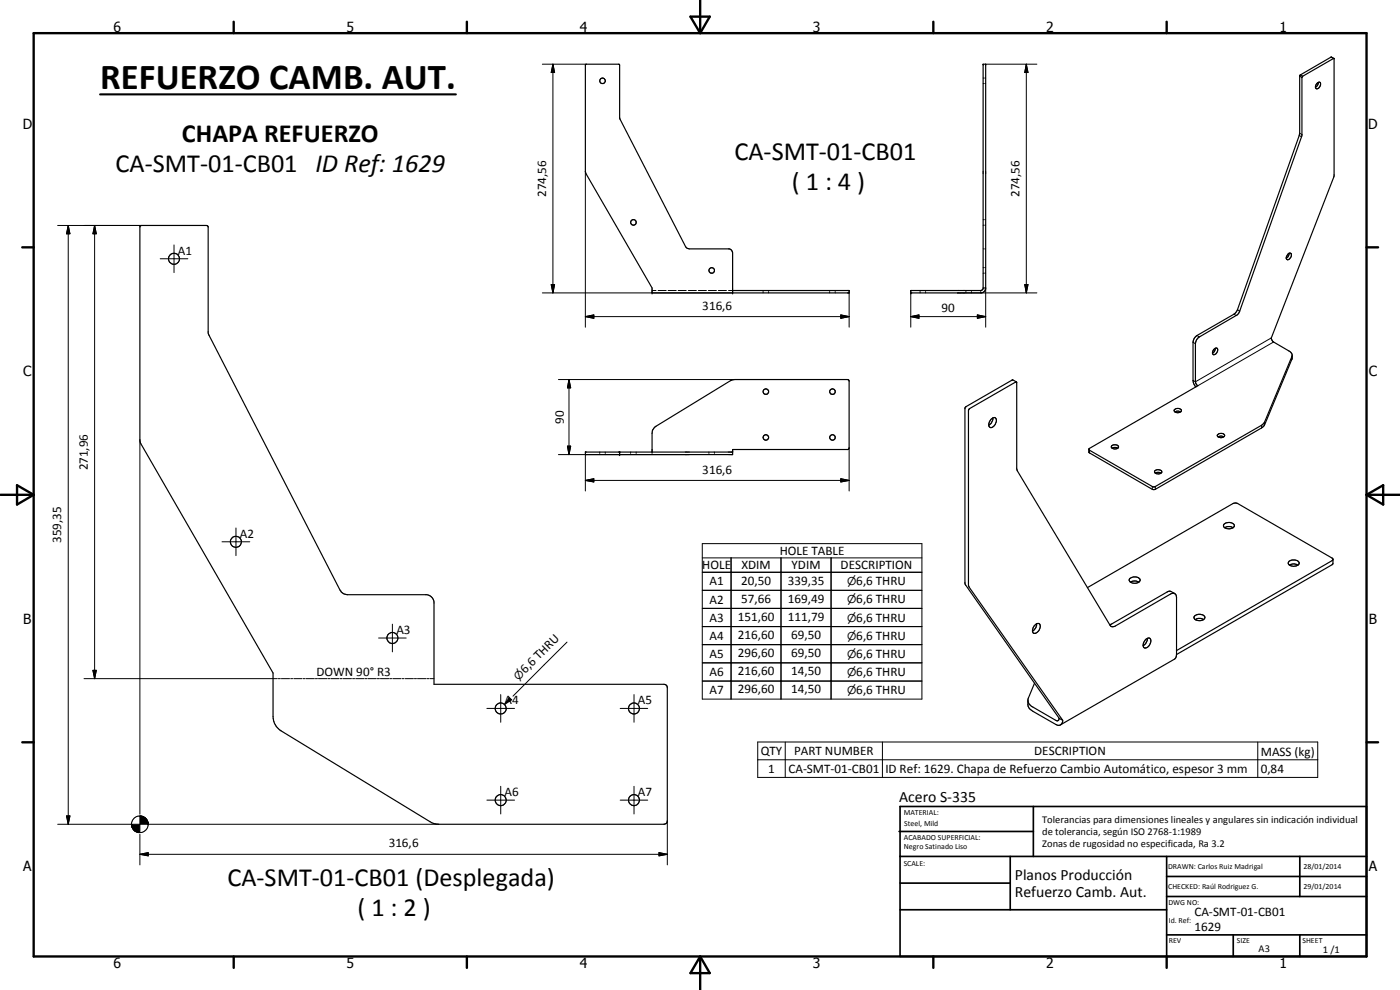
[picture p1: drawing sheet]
<svg xmlns="http://www.w3.org/2000/svg" width="420mm" height="297mm" viewBox="0 0 420 297" stroke-linecap="round" stroke-linejoin="round" font-family="sans-serif">
<g fill="none" stroke="#000" stroke-width=".35">
<path d="M295.1 19.3h.7v67.4l-.4 .8-.8 .4h-21.3v-.7h21l.8-.6zM400.3 17.5l-.9-.4-9.4 5.6-.1 17.9-18.6 52.6-1 1.1-11.1 6.4a2.63 2.63 0 0 0-1.2 2v11.4l.3 1.2 .6 .8M400.3 17.5l-9.6 5.7-.1 17.9-18.8 52.8-.5 .6-11.6 6.7-.8 1.2-.1 .7v11.5l.1 .5 .6 .6-32.7 19.1M400.3 17.5l.1 .1M400.4 17.6l-.1 35.4-18.8 48.4 .6 1.1 5 3 .6 .6 .1 .5M395.1 25.2l.8-.6a1.15 1.15 0 0 1-.3 1.9l-.5 .1-.3-.3zM395.6 24.7l-.2 .9-.6 .6M42.1 67.9l.3-.3h19.6l.4 .3 .1 32.2 39.6 77a2.61 2.61 0 0 0 2.2 1.3h23.8a2.52 2.52 0 0 1 2.1 2.2v24.7h69.1l.6 .2 .4 .8v40l-.2 .6-.8 .4-68.7-.1-1.5-.7-44.7-27.2a5.2 5.2 0 0 1-2.5-4.3v-13.1l-39.8-69.3zM386.5 76.3l.7-.4a1.11 1.11 0 0 1-.3 1.9l-.5 .1-.4-.3zM386.9 76l-.2 .8-.7 .7M219.9 87.2h34.9v.7h-59.1v-1.5l-19.9-34.5v-32.6h10.1l.1 16.3 19.9 38.6 .9 .5h12.1l.7 .5 .3 .7v12M295.1 86.4h.7"/>
<path d="M305 114.6l-1.3-.6-13.8 8-.3 .5v52.5l28.3 40.5M364.2 104.9l.5-.4a.6 .6 0 0 1 .8 .3 .6 .6 0 0 1-.2 .7 .85 .85 0 0 1-.5 .8 .85 .85 0 0 1-.9-.2zM364.7 104.5l-.2 .8-.6 .7M387.8 106.6l-8.3 20.1-.6 .7-32.3 18.6h-.7l-19.1-11.2M387.8 106.6l-.1 1.3-8.4 20-32.6 18.9h-.9l-18.8-10.9-.2-.3v-.8M186 135.6v.8M195.7 135.6v-5.6a2.34 2.34 0 0 1 1.2-2.1l23-13.9 34.4-.1 .5 .2v20.3l-.3 .5h-34.6v1.5h-44.2v-.8h44.2M297.4 125.9l.2-.3a.87 .87 0 0 1 1.3-.1 .87 .87 0 0 1 0 1.3 1.35 1.35 0 0 1-2 1.3 1.89 1.89 0 0 1 .5-2.2zM298 125.4l-.5 1.5-.8 .7M333.6 133.8a1.35 1.35 0 0 1 2.1 .3 1.2 1.2 0 0 1-1.1 .6 1.2 1.2 0 0 1-1.1-.8zM333.8 134.5a1.47 1.47 0 0 1 1.6 0M352.5 122.9a1.15 1.15 0 0 1 1.1-.4 1.15 1.15 0 0 1 .9 .9 1.26 1.26 0 0 1-2.1-.3z"/>
<path d="M352.6 123.6l.6-.2 1.1 .2M365.3 130.6a1.19 1.19 0 0 1 1.2-.6 1.19 1.19 0 0 1 1 .9 1.26 1.26 0 0 1-2.2-.3zM365.6 131.1l.6-.2 1.1 .2M346.6 141.3a1.38 1.38 0 0 1 2.1 .3 1.24 1.24 0 0 1-2.2-.2zM346.7 142l.6-.3 1.1 .3M367.4 157.2a1.81 1.81 0 0 1 3 .7 2.04 2.04 0 0 1-3.2 0zM367.6 158.3a2.38 2.38 0 0 1 2.5 0M326.3 176.3l43.7-25.2 .7-.2 .8 .2 28.5 16.5v1.4l-.3 .5-46.6 26.9M339.2 174.7a2.47 2.47 0 0 1 2.6 0M339.3 174.7a.81 .81 0 0 1-.3-1 .81 .81 0 0 1 .9-.5 1.64 1.64 0 0 1 2.3 1l-.4 .5M339.3 174.7l1.1 .3 1.4-.3M352.6 178.1l-1.3-.7-.8 .1-17.5 10"/>
<path d="M386.9 168.4a1.91 1.91 0 0 1 3 .7 1.89 1.89 0 0 1-3.3-.2zM387 169.5a2.47 2.47 0 0 1 2.5 0M400 167.9l-46.9 27.3M310.8 187.4a.89 .89 0 0 1 1.2-.1 .89 .89 0 0 1 .1 1.3 1.87 1.87 0 0 1-1.9 1.4 1.85 1.85 0 0 1 .6-2.6zM311.1 187.2a2.39 2.39 0 0 1-1.2 2.2M343.7 192a.89 .89 0 0 1 .8-.6 .89 .89 0 0 1 .8 .5 2.03 2.03 0 0 1-1.9 2.5 1.64 1.64 0 0 1 .3-2.4zM344.3 191.5l-.4 1.5-.8 .7M353.1 196.4v-17.2a1.09 1.09 0 0 0-.5-1.1 1.09 1.09 0 0 0-1.3 .1l-16.6 9.6a1.09 1.09 0 0 1-1.5-.2l-27.9-46.5-.2-26.4-.2-.1-13.9 8-.4 .5v52.5l.3 .6 28 39.9M353.1 196.4l-.2 .8-.4 .6-34.2 19.7M358.6 184.7a2.08 2.08 0 0 1 3 .5 1.98 1.98 0 0 1-3 .6l-.3-.7zM358.7 185.9a2.38 2.38 0 0 1 2.5 0M308.5 210.1a2.65 2.65 0 0 0 .8 2.8l7.5 4.4 .8 .3 .7-.1"/>
<path d="M310.5 205l-2 4.7a2.21 2.21 0 0 0 1.5 2.4l7.2 4.2 .5-.2 .2-.6M317.9 215.5l1 .6M318.9 216.1l-.1 .9-.5 .5"/>
<circle cx="180.8" cy="24.3" r=".82"/>
<circle cx="52.2" cy="77.6" r="1.64"/>
<circle cx="190.1" cy="66.7" r=".83"/>
<circle cx="213.6" cy="81.2" r=".83"/>
<circle cx="229.9" cy="117.5" r=".83"/>
<circle cx="249.8" cy="117.5" r=".83"/>
<circle cx="229.9" cy="131.2" r=".82"/>
<circle cx="249.8" cy="131.2" r=".82"/>
<circle cx="70.8" cy="162.6" r="1.65"/>
<circle cx="117.8" cy="191.4" r="1.65"/>
<circle cx="150.3" cy="212.6" r="1.65"/>
<circle cx="190.3" cy="212.6" r="1.64"/>
<circle cx="150.3" cy="240" r="1.65"/>
<circle cx="190.3" cy="240" r="1.65"/>
</g>
<g fill="none" stroke="#000" stroke-width=".3">
<path d="M162.8 19.3h13.1M165.9 19.3l.5 2.5h-1zM165.9 19.3v68.6M295.8 19.3h15.4M308 19.3l.5 2.5h-1zM308 19.3v68.6M399.4 17.1l.8 .5M295.1 23.4h.2M295.1 25.1h.2M295.6 23.4h.2M295.6 25.1h.2M390 40l.7 .4"/>
<path d="M390 22.9l.7 .4M390.3 22.5l.7 .4M175.7 51.4v46.8M389.9 40.6l.7 .5M17.3 67.6h25.1M20.5 67.6l.5 2.5h-1zM20.5 67.6v179.7M28.4 67.6l.5 2.5h-1zM28.4 67.6v136M48.1 77.6h8.3M52.2 73.5v8.3M295.1 74.7h.2"/>
<path d="M295.1 65.9h.2M295.1 67.6h.2M295.6 74.7h.2M295.6 65.9h.2M295.6 67.6h.2M162.8 87.9h57.1M165.4 85.4h1l-.5 2.5zM175.7 95l2.5-.5v1zM175.7 95h79.1M195.7 87.2h1.2M197.5 87.2h2.4M200.5 87.2h2.4"/>
<path d="M203.5 87.2h2.4M206.6 87.2h2.4M209.6 87.2h2.4M212.6 87.2h2.4M215.6 87.2h2.4M218.6 87.2h1.3M229 87.2v.2M229 87.6v.3M230.7 87.2v.2M230.7 87.6v.3M249 87.2v.2M249 87.6v.3"/>
<path d="M250.6 87.2v.2M250.6 87.6v.3M252.3 94.5l2.5 .5-2.5 .5zM254.8 87.2v11M273.3 95l2.5-.5v1zM273.3 95h22.5M273.3 87.9v10.3M276.1 87.2v.2M276.1 87.6v.3M277.8 87.2v.2M277.8 87.6v.3M287.3 87.9h23.9"/>
<path d="M289.9 87.2v.2M289.9 87.6v.3M291.5 87.2v.2M291.5 87.6v.3M293.3 94.5l2.5 .5-2.5 .5zM294.3 87.2v.2M294.3 87.6v.3M295.1 80.3h.2M295.1 82h.2M295.6 80.3h.2M295.6 82h.2M295.8 86.4v11.8"/>
<path d="M307.5 85.4h1l-.5 2.5zM370.3 94.3l.7 .4M371.4 92.9l.7 .4M167.6 113.9h52.9M170.8 113.9l.5 2.5h-1zM170.8 113.9v22.5M358 102.7l.8 .4M359.2 100.7l.7 .4M381.5 101.4l-22.7 13.2-.8-.5M382.2 102.6l-22.7 13.1M387.7 107.1v.8M42 132v112.3"/>
<path d="M167.6 136.4h39.2M170.3 133.9h1l-.5 2.5zM175.7 136.4v10.9M180 135.6v.3M180 136.1v.3M181.6 135.6v.3M181.6 136.1v.3M189.3 135.6v.3M189.3 136.1v.3M190.9 135.6v.3M190.9 136.1v.3M195.7 135.6v.3"/>
<path d="M195.7 136.1v.3M212.8 135.6v.3M212.8 136.1v.3M214.4 135.6v.3M214.4 136.1v.3M254.8 134.4v12.9M327 135.1v.8M378.6 127.6v.8M379.5 126.7v.8M70.8 158.4v8.3M175.7 144.1l2.5-.5v1zM175.7 144.1h79.1"/>
<path d="M252.3 143.6l2.5 .5-2.5 .5zM345.8 146v.8M346.7 146v.8M66.6 162.6h8.4M210.8 167.4h65.9M210.8 171.7h65.9M210.8 177.1h65.9M210.8 163.1h65.9v46.7h-65.9zM219.4 167.4v42.4M234.4 167.4v42.4M249.4 167.4v42.4M113.6 191.4h8.3"/>
<path d="M117.8 187.3v8.3M170.2 192.7l-16.2 16.2M210.8 182.5h65.9M210.8 188h65.9M210.8 193.4h65.9M210.8 198.9h65.9M25.2 203.6h58M27.9 201.1h1l-.5 2.5zM83.5 203.6h.6M84.4 203.6h2.5M87.2 203.6h.6M88.2 203.6h2.4"/>
<path d="M91 203.6h.6M91.9 203.6h2.4M94.6 203.6h.7M95.6 203.6h2.5M98.4 203.6h.6M99.3 203.6h2.5M102.1 203.6h.6M103 203.6h2.5M105.8 203.6h.6M106.8 203.6h2.4M109.5 203.6h.6M110.4 203.6h2.5"/>
<path d="M113.2 203.6h.7M114.2 203.6h2.5M117 203.6h.5M117.9 203.6h2.4M120.7 203.6h.6M121.6 203.6h2.5M124.4 203.6h.6M125.3 203.6h2.5M128.1 203.6h.6M129 203.6h1.2M146.1 212.6h8.3M150.3 208.4v8.3"/>
<path d="M152.9 209.3l.7 .7-2.2 1.4zM186.1 212.6h8.3M190.3 208.4v8.3M210.8 204.3h65.9M150.3 235.9v8.3M190.3 235.9v8.3M227.4 222.6h168.1v10.7h-168.1zM227.4 228h168.1M235.7 222.6v10.7M264.8 222.6v10.7M377.5 222.6v10.7M17.3 247.3h22.3"/>
<path d="M20 244.8h1l-.5 2.5zM39.4 247.3l.2 .7zM39.4 247.3l.3 1zM39.4 247.3l.5 1.4zM39.4 247.3l.7 1.7zM39.4 247.3l.9 1.9zM39.4 247.3l1.2 2.1zM39.4 247.3l1.5 2.3-.3-.2zM39.4 247.3l1.9 2.4-.4-.1zM39.4 247.3l2.2 2.5-.3-.1zM39.4 247.3l2.6 2.5h-.4zM39.4 247.3h2.6v2.5z"/>
<path d="M42 256.3l2.5-.5v1zM42 244.8l.3 .1 2.2 2.4zM42 244.8l2.5 2.5h-2.5zM42 256.3h158.3M42 250.3v9.2M42.3 244.9h.4l1.8 2.4zM42.7 244.9l.3 .1 1.5 2.3zM43 245l.3 .2 1.2 2.1zM43.3 245.2l1.2 2.1zM43.6 245.4l.9 1.9zM43.8 245.7l.7 1.6zM44.1 246l.4 1.3z"/>
<path d="M44.2 246.3l.3 1zM44.4 246.6l.1 .7zM44.4 247.3h87.2M146.1 240.1h8.3M186.1 240.1h8.3M197.8 255.8l2.5 .5-2.5 .5zM200.3 246.3v13.2"/>
<circle cx="42" cy="247.3" r="2.5"/>
</g>
<g fill="#000">
<circle cx="195.7" cy="87.9" r=".18"/>
<circle cx="219.9" cy="87.9" r=".18"/>
<circle cx="273.3" cy="87.2" r=".18"/>
<circle cx="273.3" cy="87.9" r=".18"/>
<circle cx="186" cy="135.6" r=".18"/>
<circle cx="186" cy="136.4" r=".18"/>
</g>
<g fill="none" stroke="#000" stroke-width=".71">
<path d="M10.1 9.9h400v277.1h-400zM70.1 6.5v3.4M140.1 6.5v3.4M207.2 5h5.8l-2.9 4.9zM210.1 0v9.9M280.1 6.5v3.4M350.1 6.5v3.4M6.7 74.2h3.4M410.1 74.2h3.5M.1 148.5h10M5.1 145.6l5 2.9-5 2.9zM410.1 148.5h10"/>
<path d="M410.1 148.5l5-2.9v5.8zM6.7 222.7h3.4M410.1 222.7h3.5M70.1 287v3.4M140.1 287v3.4M210.1 287v10M210.1 287l2.9 5h-5.8zM280.1 287v3.4M350.1 287v3.4"/>
</g>
<g fill="none" stroke="#000" stroke-width=".51">
<path d="M269.8 249.5h40.3M270.1 242h140v45h-140zM270.1 257h140M303.2 257v16M310.1 242v15M350.1 257v30M390.1 257v12M270.1 265h33.1M270.1 273h80M350.1 269h60M350.1 263h60M350.1 280.5h60"/>
<path d="M370.1 280.5v6.5M390.1 280.5v6.5"/>
</g>
<g fill="#000">
<path d="M165.9 19.3l.5 2.5h-1zM308 19.3l.5 2.5h-1zM20.5 67.6l.5 2.5h-1zM28.4 67.6l.5 2.5h-1zM165.4 85.4h1l-.5 2.5zM175.7 95l2.5-.5v1zM252.3 94.5l2.5 .5-2.5 .5zM273.3 95l2.5-.5v1zM293.3 94.5l2.5 .5-2.5 .5zM307.5 85.4h1l-.5 2.5zM170.8 113.9l.5 2.5h-1zM170.3 133.9h1l-.5 2.5z"/>
<path d="M175.7 144.1l2.5-.5v1zM252.3 143.6l2.5 .5-2.5 .5zM27.9 201.1h1l-.5 2.5zM152.9 209.3l.7 .7-2.2 1.4zM20 244.8h1l-.5 2.5zM39.4 247.3l.2 .7zM39.4 247.3l.3 1zM39.4 247.3l.5 1.4zM39.4 247.3l.7 1.7zM39.4 247.3l.9 1.9zM39.4 247.3l1.2 2.1zM39.4 247.3l1.5 2.3-.3-.2z"/>
<path d="M39.4 247.3l1.9 2.4-.4-.1zM39.4 247.3l2.2 2.5-.3-.1zM39.4 247.3l2.6 2.5h-.4zM42 244.8l2.5 2.5h-2.5zM39.4 247.3h2.6v2.5zM42 256.3l2.5-.5v1zM44.4 246.6l.1 .7zM44.2 246.3l.3 1zM44.1 246l.4 1.3zM43.8 245.7l.7 1.6zM43.6 245.4l.9 1.9zM43.3 245.2l1.2 2.1z"/>
<path d="M43 245l.3 .2 1.2 2.1zM42.7 244.9l.3 .1 1.5 2.3zM42.3 244.9h.4l1.8 2.4zM42 244.8l.3 .1 2.2 2.4zM197.8 255.8l2.5 .5-2.5 .5z"/>
</g>
<path d="M30 28.3h106.8" fill="none" stroke="#000" stroke-width=".63"/>
<text font-size="11" x="30.1" y="26.8">REFUERZO CAMB. AUT.</text>
<g font-size="7.9">
<text x="54.6" y="42.7">CHAPA REFUERZO</text>
<text x="220.4" y="48">CA-SMT-01-CB01</text>
<text x="34.7" y="51.7">CA-SMT-01-CB01 ID Ref: 1629</text>
<text x="237.6" y="57">( 1 : 4 )</text>
<text x="68.2" y="265.9">CA-SMT-01-CB01 (Desplegada)</text>
<text x="107.3" y="275">( 1 : 2 )</text>
</g>
<g font-size="4.7">
<text x="269.8" y="240.6">Acero S-335</text>
<text x="304.6" y="263.9">Planos Producción</text>
<text x="304.6" y="269.3">Refuerzo Camb. Aut.</text>
</g>
<g font-size="4.2">
<text x="34" y="9.6">6</text>
<text x="104" y="9.6">5</text>
<text x="174" y="9.6">4</text>
<text x="244" y="9.6">3</text>
<text x="314" y="9.6">2</text>
<text x="384" y="9.6">1</text>
<text x="6.8" y="38.7">D</text>
<text x="410.6" y="38.7">D</text>
<text x="7" y="112.9">C</text>
<text x="410.8" y="112.9">C</text>
<text x="7" y="187.1">B</text>
<text x="410.8" y="187.1">B</text>
<text x="7" y="261.4">A</text>
<text x="410.8" y="261.4">A</text>
<text x="34" y="290.4">6</text>
<text x="104" y="290.4">5</text>
<text x="174" y="290.4">4</text>
<text x="244" y="290.4">3</text>
<text x="314" y="290.4">2</text>
<text x="384" y="290.4">1</text>
</g>
<g font-size="3.9">
<text x="163.9" y="59.1" transform="rotate(-90 163.9 59.1)">274,56</text>
<text x="305.9" y="59.1" transform="rotate(-90 305.9 59.1)">274,56</text>
<text x="53.4" y="76.5">A1</text>
<text x="210.8" y="93">316,6</text>
<text x="282.6" y="93.5">90</text>
<text x="169.2" y="127.2" transform="rotate(-90 169.2 127.2)">90</text>
<text x="26.4" y="141.1" transform="rotate(-90 26.4 141.1)">271,96</text>
<text x="210.8" y="142.1">316,6</text>
<text x="72" y="161.4">A2</text>
<text x="18.4" y="163" transform="rotate(-90 18.4 163)">359,35</text>
<text x="234" y="166.5">HOLE TABLE</text>
<text x="210.8" y="170.8">HOLE</text>
<text x="222.5" y="170.8">XDIM</text>
<text x="237.6" y="170.8">YDIM</text>
<text x="252.3" y="170.8">DESCRIPTION</text>
<text x="213" y="175.6">A1</text>
<text x="222.4" y="175.4">20,50</text>
<text x="236.4" y="175.4">339,35</text>
<text x="257" y="175.6">6,6 THRU</text>
<text x="213" y="181.1">A2</text>
<text x="222.4" y="180.8">57,66</text>
<text x="236.4" y="180.8">169,49</text>
<text x="257" y="181.1">6,6 THRU</text>
<text x="118.9" y="190.2">A3</text>
<text x="213" y="186.6">A3</text>
<text x="213" y="192">A4</text>
<text x="221.4" y="186.3">151,60</text>
<text x="221.4" y="191.7">216,60</text>
<text x="236.4" y="186.3">111,79</text>
<text x="237.4" y="191.7">69,50</text>
<text x="257" y="186.5">6,6 THRU</text>
<text x="257" y="191.9">6,6 THRU</text>
<text x="213" y="197.4">A5</text>
<text x="221.4" y="197.1">296,60</text>
<text x="237.4" y="197.1">69,50</text>
<text x="257" y="197.4">6,6 THRU</text>
<text x="95" y="202.8">DOWN 90° R3</text>
<text x="157.6" y="202.2" transform="rotate(-45 157.6 202.2)">6,6 THRU</text>
<text x="213" y="202.9">A6</text>
<text x="221.4" y="202.6">216,60</text>
<text x="237.4" y="202.6">14,50</text>
<text x="257" y="202.8">6,6 THRU</text>
<text x="213" y="208.3">A7</text>
<text x="221.4" y="208">296,60</text>
<text x="237.4" y="208">14,50</text>
<text x="257" y="208.3">6,6 THRU</text>
<text x="151.5" y="211.4">A4</text>
<text x="191.5" y="211.4">A5</text>
<text x="228.3" y="226.6">QTY</text>
<text x="238.3" y="226.6">PART NUMBER</text>
<text x="310.4" y="226.6">DESCRIPTION</text>
<text x="378.4" y="226.7">MASS (kg)</text>
<text x="230.5" y="231.9">1</text>
<text x="236.6" y="231.9">CA-SMT-01-CB01</text>
<text x="265.7" y="231.9">ID Ref: 1629. Chapa de Refuerzo Cambio Automático, espesor 3 mm</text>
<text x="378.4" y="231.9">0,84</text>
<text x="151.5" y="238.9">A6</text>
<text x="191.5" y="238.9">A7</text>
<text x="116.7" y="254.3">316,6</text>
<text x="358.5" y="275">CA-SMT-01-CB01</text>
<text x="358.5" y="279.4">1629</text>
</g>
<g font-size="3.3">
<text x="254.2" y="175.6">n</text>
<text x="254.2" y="181.1">n</text>
<text x="254.2" y="186.5">n</text>
<text x="254.2" y="191.9">n</text>
<text x="254.2" y="197.4">n</text>
<text x="254.2" y="202.8">n</text>
<text x="155.6" y="204.2" transform="rotate(-45 155.6 204.2)">n</text>
<text x="254.2" y="208.3">n</text>
</g>
<g font-size="3.1">
<text x="312.7" y="246.8">Tolerancias para dimensiones lineales y angulares sin indicación individual</text>
<text x="312.7" y="250.4">de tolerancia, según ISO 2768-1:1989</text>
<text x="312.7" y="254">Zonas de rugosidad no especificada, Ra 3.2</text>
<text x="377.7" y="285.6">A3</text>
<text x="397" y="285.9">1 /1</text>
</g>
<g font-size="2.4">
<text x="271.2" y="244.4">MATERIAL:</text>
<text x="271.3" y="252">ACABADO SUPERFICIAL:</text>
<text x="271.4" y="247.9">Steel, Mild</text>
<text x="271.3" y="254.6">Negro Satinado Liso</text>
<text x="271.2" y="259.7">SCALE:</text>
<text x="350.6" y="260.8">DRAWN: Carlos Ruiz Madrigal</text>
<text x="391.2" y="260.6">28/01/2014</text>
<text x="350.6" y="266.9">CHECKED: Raúl Rodriguez G.</text>
<text x="391.2" y="266.7">29/01/2014</text>
<text x="350.6" y="271.4">DWG NO:</text>
<text x="350.8" y="276.9">Id. Ref:</text>
<text x="350.8" y="282.8">REV</text>
<text x="371.2" y="282.9">SIZE</text>
<text x="390.9" y="282.9">SHEET</text>
</g>
</svg>
